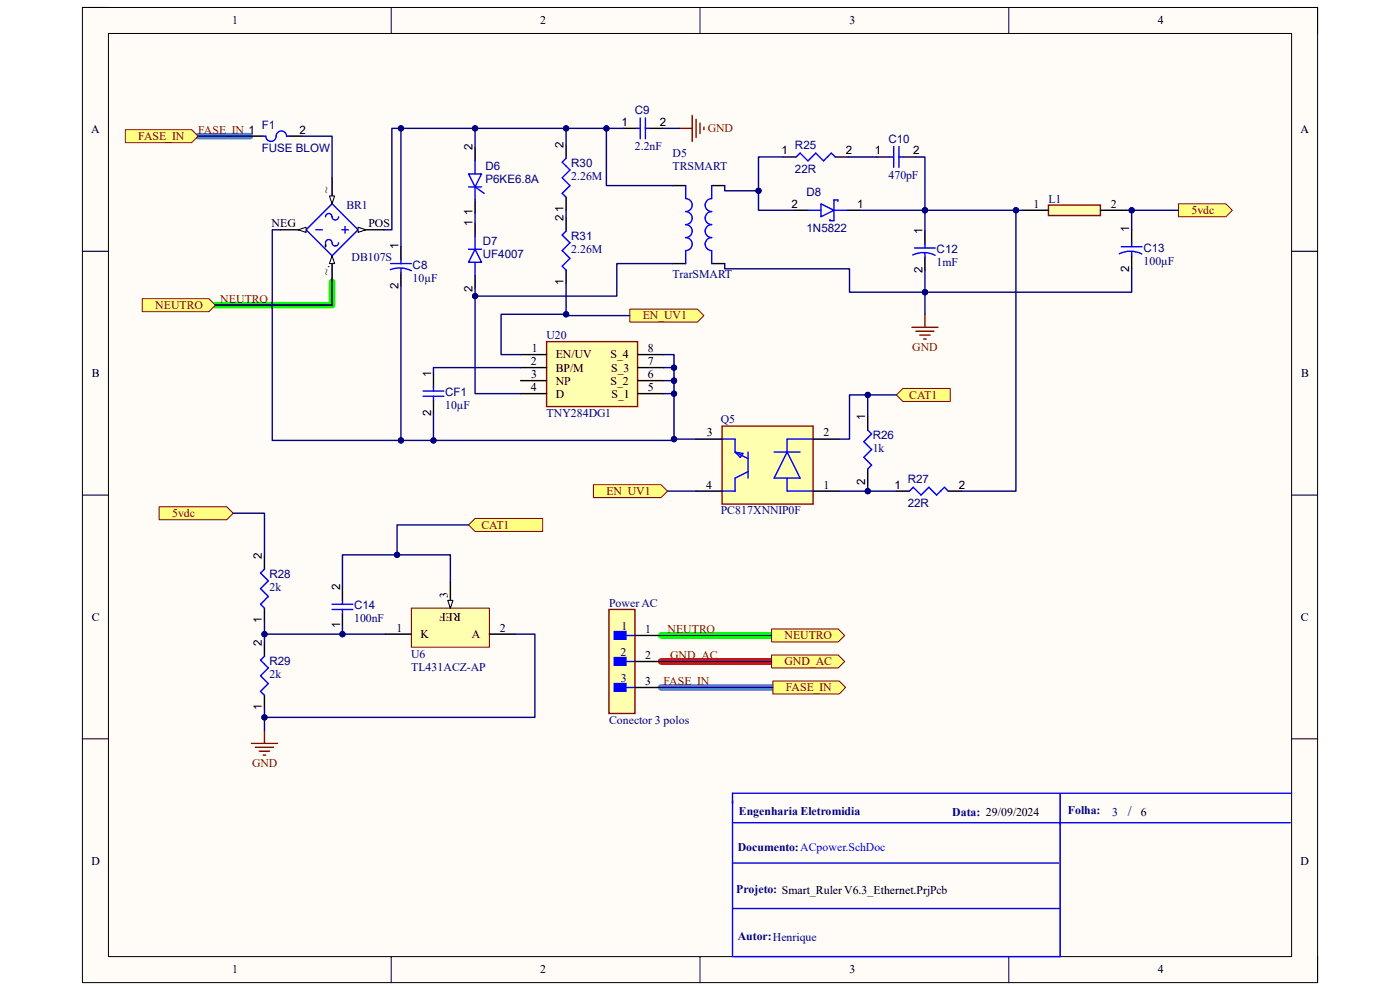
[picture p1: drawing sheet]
<svg xmlns="http://www.w3.org/2000/svg" width="297mm" height="210mm" viewBox="0 0 297 210" stroke-linecap="round" stroke-linejoin="round" font-family="sans-serif">
<path d="M17.5 1.6h262v206.8h-262z" fill-rule="evenodd" fill="#fffcf8"/>
<path d="M17.5 1.6h262v206.8h-262z" fill="none" stroke="#000" stroke-width=".21"/>
<path d="M23 7.1h251v195.8h-251z" fill-rule="evenodd" fill="#fffcf8"/>
<g fill="none" stroke="#000" stroke-width=".21">
<path d="M17.5 1.6h5.5M23 7.1h251v195.8h-251zM83 1.6v5.5M148.5 1.6v5.5M214 1.6v5.5M274 1.6h5.5v5.5M17.5 53.3h5.5M274 53.3h5.5M17.5 105h5.5M274 105h5.5M17.5 156.7h5.5M274 156.7h5.5"/>
<path d="M83 202.9v5.5M148.5 202.9v5.5M214 202.9v5.5M279.5 202.9v5.5"/>
</g>
<path d="M42 28.9h11.1M140.2 145.8h23.8" fill="none" stroke="#4a86e8" stroke-width="1.4"/>
<path d="M70.4 59.8v4.9h-24.7M140.2 134.8h23.5" fill="none" stroke="#0f0" stroke-width="1.4"/>
<path d="M140.2 140.3h23.5" fill="none" stroke="#f00" stroke-width="1.4"/>
<path d="M155.4 174.5h118.3M224.9 168.5v34.4h-69.2M274 168.3h-118.6v34.6M155.4 183.1h69.2M155.4 192.7h69.5" fill="none" stroke="#00f" stroke-width=".3"/>
<path d="M116 72.5h19.3v13.8h-19.3z" fill-rule="evenodd" fill="#ffffb0"/>
<path d="M116 72.5h19.3v13.8h-19.3z" fill="none" stroke="#800000" stroke-width=".3"/>
<path d="M59.4 48.7h5.5M92 79.4v2.7M110.4 75.2h5.6M110.4 78h5.6M135.3 75.2h5.5M135.3 78h5.5M92 84.9v2.7M110.4 80.7h5.6M110.4 83.5h5.6M135.3 80.7h5.5M135.3 83.5h5.5" fill="none" stroke="#000" stroke-width=".3"/>
<path d="M67 48.7h1.4M69.1 46a.73 .73 0 0 1 .8-.7 .73 .73 0 0 1 .6 1 .69 .69 0 0 0 .8 .4 .69 .69 0 0 0 .5-.7M69.1 51.5a.73 .73 0 0 1 .8-.7 .73 .73 0 0 1 .6 1 .69 .69 0 0 0 .8 .4 .69 .69 0 0 0 .5-.7M70.4 43.2l5.6 5.5-5.6 5.6-5.5-5.6zM72.5 48.7h1.4M73.2 48.1v1.3M89.8 83h4.4M89.8 84.1h4.4M92 82.1v.9M92 84.1v.8" fill="none" stroke="#00f" stroke-width=".3"/>
<path d="M63.3 48.7l1.6-.5v1.1z" fill="#f8fcff"/>
<path d="M63.3 48.7l1.6-.5v1.1z" fill="none" stroke="#000" stroke-width=".21"/>
<path d="M70.4 37.7v5.5" fill="none" stroke="#000" stroke-width=".3"/>
<path d="M69.9 41.6h1.1l-.6 1.6z" fill="#f8fcff"/>
<path d="M69.9 41.6h1.1l-.6 1.6z" fill="none" stroke="#000" stroke-width=".21"/>
<path d="M76 48.7h5.5" fill="none" stroke="#000" stroke-width=".3"/>
<path d="M76 48.2l1.6 .5-1.6 .6z" fill="#f8fcff"/>
<path d="M76 48.2l1.6 .5-1.6 .6z" fill="none" stroke="#000" stroke-width=".21"/>
<path d="M70.4 54.3v5.5" fill="none" stroke="#000" stroke-width=".3"/>
<path d="M70.4 54.3l.6 1.6h-1.1z" fill="#f8fcff"/>
<path d="M70.4 54.3l.6 1.6h-1.1z" fill="none" stroke="#000" stroke-width=".21"/>
<path d="M53.1 28.9h2.7M61.3 28.9h2.8M100.8 31.4v2.7M69.1 51.7v.6M85.1 52.3v2.8M85.1 57.8v2.8M100.8 42.4v2.8" fill="none" stroke="#000" stroke-width=".3"/>
<path d="M55.8 28.9h.6a1.15 1.15 0 0 0 1.3 1.1 1.15 1.15 0 0 0 .9-1.5 1.1 1.1 0 0 1 1.3-.7 1.1 1.1 0 0 1 .9 1.1h.5M99.4 36.9h2.8l-1.4 2.7zM99.4 39.6h2.8M100.8 34.1v2.8M82.8 57.2l1.9-.4 1.3 .2 1.3 .4M82.9 55.9h4.4M85.1 55.1v.8M85.1 57v.8M102.7 41l-1.9-1.4v2.8" fill="none" stroke="#00f" stroke-width=".3"/>
<path d="M153.2 90.4h19.3v16.5h-19.3z" fill-rule="evenodd" fill="#ffffb0"/>
<path d="M153.2 90.4h19.3v16.5h-19.3z" fill="none" stroke="#800000" stroke-width=".3"/>
<path d="M153.2 93.2h2.8v2.7M156 95.9l2.7 1.4M156 95.9l1.6 .3-.5 .8zM158.7 95.9v5.5M164.2 95.9h5.5M167 95.9l2.7 5.5h-5.5zM172.5 93.2h-5.5v2.7M158.7 100l-2.7 1.4v2.8h-2.8M167 101.4v2.8h5.5" fill="none" stroke="#00f" stroke-width=".3"/>
<path d="M147.7 93.2h5.5M172.5 93.2h5.5M147.7 104.2h5.5M172.5 104.2h5.5" fill="none" stroke="#000" stroke-width=".3"/>
<path d="M133.6 65.6h14.4l1.3 1.4-1.3 1.3h-14.4z" fill-rule="evenodd" fill="#ffff80"/>
<path d="M133.6 65.6h14.4l1.3 1.4-1.3 1.3h-14.4z" fill="none" stroke="#800000" stroke-width=".21"/>
<path d="M125.9 102.8h14.3l1.4 1.4-1.4 1.4h-14.3z" fill-rule="evenodd" fill="#ffff80"/>
<path d="M125.9 102.8h14.3l1.4 1.4-1.4 1.4h-14.3z" fill="none" stroke="#800000" stroke-width=".21"/>
<path d="M132.2 27.2h2.8M137.7 27.2h2.8M166.2 33.3h2.7M177.2 33.3h2.7M186 33.3h2.8M191.5 33.3h2.8" fill="none" stroke="#000" stroke-width=".3"/>
<path d="M135 27.2h.8M135.8 25v4.4M136.9 27.2h.8M136.9 25v4.4M168.9 33.3l.8-.8 1.7 1.6 1.7-1.6 1.6 1.6 1.7-1.6 .8 .8M188.8 33.3h.8M189.6 31.1v4.4M190.7 33.3h.8M190.7 31.1v4.4" fill="none" stroke="#00f" stroke-width=".3"/>
<path d="M144.1 27.2h2.7M146.8 24.5v5.5M147.7 25.3v3.9M148.5 26.1v2.2M149.3 27v.5" fill="none" stroke="#800000" stroke-width=".3"/>
<path d="M222.4 43.5h11.1v2.2h-11.1z" fill-rule="evenodd" fill="#ffffb0"/>
<path d="M222.4 43.5h11.1v2.2h-11.1zM193.5 69.4h5.5M194.3 70.3h3.9M195.1 71.1h2.2M196 71.9h.5M196.2 66.7v2.7" fill="none" stroke="#800000" stroke-width=".3"/>
<path d="M100.8 47.4v2.7M100.8 58.4v2.8M196.2 49v2.8M196.2 54.5v2.8M216.9 44.6h5.5M233.5 44.6h5.5M240.1 48.7v2.8M240.1 54.3v2.7M184.1 88.5v2.7M184.1 99.5v2.8M190.2 104.2h2.7M201.2 104.2h2.8" fill="none" stroke="#000" stroke-width=".3"/>
<g fill="none" stroke="#00f" stroke-width=".3">
<path d="M99.4 52.9h2.8M100.8 52.9l1.4 2.7h-2.8zM100.8 50.1v2.8M100.8 55.6v2.8M193.6 54.1a5.3 5.3 0 0 1 4.8 .1M194 52.6h4.4M196.2 51.8v.8M196.2 53.7v.8M237.5 53.8a5.3 5.3 0 0 1 4.7 .1M237.9 52.3h4.4M240.1 51.5v.8M240.1 53.4v.9"/>
<path d="M184.1 91.2l.8 .9-1.6 1.6 1.6 1.7-1.6 1.6 1.6 1.7-.8 .8M192.9 104.2l.8-.8 1.7 1.6 1.7-1.6 1.6 1.6 1.7-1.6 .8 .8"/>
</g>
<path d="M190.2 83.8l1.3-1.4h10.1v2.8h-10.1z" fill-rule="evenodd" fill="#ffff80"/>
<path d="M190.2 83.8l1.3-1.4h10.1v2.8h-10.1z" fill="none" stroke="#800000" stroke-width=".21"/>
<path d="M250 43.2h10.1l1.4 1.4-1.4 1.4h-10.1z" fill-rule="evenodd" fill="#ffff80"/>
<path d="M250 43.2h10.1l1.4 1.4-1.4 1.4h-10.1z" fill="none" stroke="#800000" stroke-width=".21"/>
<path d="M56.1 118v2.7M56.1 129v2.8M56.1 136.5v2.7M72.6 124.6v2.8M72.6 130.1v2.8M56.1 147.5v2.8" fill="none" stroke="#000" stroke-width=".3"/>
<path d="M56.1 120.7l-.8 .9 1.6 1.6-1.6 1.7 1.6 1.6-1.6 1.7 .8 .8M56.1 139.2l-.8 .8 1.6 1.7-1.6 1.7 1.6 1.6-1.6 1.7 .8 .8M70.4 129.3h4.5M70.4 128.2h4.5M72.6 127.4v.8M72.6 129.3v.8" fill="none" stroke="#00f" stroke-width=".3"/>
<path d="M53.3 157.7h5.6M54.2 158.5h3.8M55 159.4h2.2M56.1 154.9v2.8M55.8 160.2h.6" fill="none" stroke="#800000" stroke-width=".3"/>
<path d="M87.3 129h16.5v8.3h-16.5z" fill-rule="evenodd" fill="#ffffb0"/>
<path d="M87.3 129h16.5v8.3h-16.5z" fill="none" stroke="#800000" stroke-width=".21"/>
<path d="M95.5 123.5v5.5" fill="none" stroke="#000" stroke-width=".3"/>
<path d="M95 127.4h1.1l-.6 1.6z" fill="#f8fcff"/>
<path d="M95 127.4h1.1l-.6 1.6z" fill="none" stroke="#000" stroke-width=".21"/>
<path d="M81.8 134.5h5.5M103.8 134.5h5.5" fill="none" stroke="#000" stroke-width=".3"/>
<path d="M33.8 107.5h14.3l1.4 1.4-1.4 1.4h-14.3z" fill-rule="evenodd" fill="#ffff80"/>
<path d="M33.8 107.5h14.3l1.4 1.4-1.4 1.4h-14.3z" fill="none" stroke="#800000" stroke-width=".21"/>
<path d="M99.4 111.4l1.4-1.4h14.3v2.7h-14.3z" fill-rule="evenodd" fill="#ffff80"/>
<path d="M99.4 111.4l1.4-1.4h14.3v2.7h-14.3z" fill="none" stroke="#800000" stroke-width=".21"/>
<path d="M168.6 44.6h2.8M179.7 44.6h2.7" fill="none" stroke="#000" stroke-width=".3"/>
<path d="M171.4 44.6h2.8M174.2 43.2l2.7 1.4-2.7 1.4zM176.9 44.6h2.8M177.7 42.7v-.3h-.8v4.4h-.8v-.3" fill="none" stroke="#00f" stroke-width=".3"/>
<path d="M164 144.5h14l1.4 1.3-1.4 1.4h-14z" fill-rule="evenodd" fill="#ffff80"/>
<path d="M164 144.5h14l1.4 1.3-1.4 1.4h-14z" fill="none" stroke="#800000" stroke-width=".21"/>
<path d="M26.6 27.5h14.1l1.3 1.4-1.3 1.4h-14.1z" fill-rule="evenodd" fill="#ffff80"/>
<path d="M26.6 27.5h14.1l1.3 1.4-1.3 1.4h-14.1z" fill="none" stroke="#800000" stroke-width=".21"/>
<path d="M30.2 63.4h14.1l1.4 1.3-1.4 1.4h-14.1z" fill-rule="evenodd" fill="#ffff80"/>
<path d="M30.2 63.4h14.1l1.4 1.3-1.4 1.4h-14.1z" fill="none" stroke="#800000" stroke-width=".21"/>
<path d="M163.7 133.4h14.1l1.4 1.4-1.4 1.4h-14.1z" fill-rule="evenodd" fill="#ffff80"/>
<path d="M163.7 133.4h14.1l1.4 1.4-1.4 1.4h-14.1z" fill="none" stroke="#800000" stroke-width=".21"/>
<path d="M163.7 138.9h14.1l1.4 1.4-1.4 1.4h-14.1z" fill-rule="evenodd" fill="#ffff80"/>
<path d="M163.7 138.9h14.1l1.4 1.4-1.4 1.4h-14.1z" fill="none" stroke="#800000" stroke-width=".21"/>
<path d="M120.1 30.8v2.8M142.7 39.4h2.8M151 39.4h2.7M120.1 41.9v2.7M120.1 46.3v2.7M120.1 57.3v2.8M142.7 55.9h2.8M151 55.9h2.7" fill="none" stroke="#000" stroke-width=".3"/>
<path d="M120.1 33.6l-.8 .8 1.6 1.7-1.6 1.6 1.6 1.7-1.6 1.6 .8 .9M145.5 39.4v2.7a1.38 1.38 0 0 1 1.3 1.4 1.38 1.38 0 0 1-1.3 1.4 1.38 1.38 0 0 1 1.3 1.4 1.38 1.38 0 0 1-1.3 1.3 1.38 1.38 0 0 1 1.3 1.4 1.38 1.38 0 0 1-1.3 1.4 1.38 1.38 0 0 1 1.3 1.4 1.38 1.38 0 0 1-1.3 1.4v2.7M151 39.4v2.7a1.38 1.38 0 0 0-1.4 1.4 1.38 1.38 0 0 0 1.4 1.4 1.38 1.38 0 0 0-1.4 1.4 1.38 1.38 0 0 0 1.4 1.3 1.38 1.38 0 0 0-1.4 1.4 1.38 1.38 0 0 0 1.4 1.4 1.38 1.38 0 0 0-1.4 1.4 1.38 1.38 0 0 0 1.4 1.4v2.7M120.1 49l-.8 .9 1.6 1.6-1.6 1.7 1.6 1.6-1.6 1.7 .8 .8" fill="none" stroke="#00f" stroke-width=".3"/>
<path d="M129.2 129.3h5.5v22.1h-5.5z" fill-rule="evenodd" fill="#ffffb0"/>
<path d="M129.2 129.3h5.5v22.1h-5.5z" fill="none" stroke="#800000" stroke-width=".3"/>
<path d="M130.3 134h2.5v1.6h-2.5z" fill-rule="evenodd" fill="#00f"/>
<path d="M130.3 134h2.5v1.6h-2.5zM132.8 134.8h1.9" fill="none" stroke="#00f" stroke-width=".3"/>
<path d="M130.3 139.5h2.5v1.6h-2.5z" fill-rule="evenodd" fill="#00f"/>
<path d="M130.3 139.5h2.5v1.6h-2.5zM132.8 140.3h1.9" fill="none" stroke="#00f" stroke-width=".3"/>
<path d="M130.3 145h2.5v1.7h-2.5z" fill-rule="evenodd" fill="#00f"/>
<path d="M130.3 145h2.5v1.7h-2.5zM132.8 145.8h1.9" fill="none" stroke="#00f" stroke-width=".3"/>
<path d="M134.7 134.8h5.5M134.7 140.3h5.5M134.7 145.8h5.5" fill="none" stroke="#000" stroke-width=".3"/>
<path d="M110.4 78h-18.4v1.4M140.8 78h2.2" fill="none" stroke="#000080" stroke-width=".3"/>
<circle cx="143" cy="78" r=".55" fill="#000080"/>
<circle cx="143" cy="78" r=".55" fill="none" stroke="#000080" stroke-width=".21"/>
<path d="M140.8 80.7h2.2" fill="none" stroke="#000080" stroke-width=".3"/>
<circle cx="143" cy="80.7" r=".55" fill="#000080"/>
<circle cx="143" cy="80.7" r=".55" fill="none" stroke="#000080" stroke-width=".21"/>
<path d="M140.8 75.2h2.2v5.5" fill="none" stroke="#000080" stroke-width=".3"/>
<circle cx="143" cy="80.7" r=".55" fill="#000080"/>
<circle cx="143" cy="80.7" r=".55" fill="none" stroke="#000080" stroke-width=".21"/>
<circle cx="143" cy="78" r=".55" fill="#000080"/>
<circle cx="143" cy="78" r=".55" fill="none" stroke="#000080" stroke-width=".21"/>
<path d="M143 80.7v2.8h-2.2" fill="none" stroke="#000080" stroke-width=".3"/>
<circle cx="143" cy="83.5" r=".55" fill="#000080"/>
<circle cx="143" cy="83.5" r=".55" fill="none" stroke="#000080" stroke-width=".21"/>
<circle cx="143" cy="80.7" r=".55" fill="#000080"/>
<circle cx="143" cy="80.7" r=".55" fill="none" stroke="#000080" stroke-width=".21"/>
<path d="M42 28.9h11.1M64.1 28.9h6.3v8.8M120.1 30.8v-3.6h-19.3v4.2M100.8 45.2v2.2M120.1 44.6v1.7" fill="none" stroke="#000080" stroke-width=".3"/>
<circle cx="100.8" cy="27.2" r=".55" fill="#000080"/>
<circle cx="100.8" cy="27.2" r=".55" fill="none" stroke="#000080" stroke-width=".21"/>
<circle cx="120.1" cy="27.2" r=".55" fill="#000080"/>
<circle cx="120.1" cy="27.2" r=".55" fill="none" stroke="#000080" stroke-width=".21"/>
<path d="M100.8 27.2h-15.7v25.1" fill="none" stroke="#000080" stroke-width=".3"/>
<circle cx="85.1" cy="27.2" r=".55" fill="#000080"/>
<circle cx="85.1" cy="27.2" r=".55" fill="none" stroke="#000080" stroke-width=".21"/>
<circle cx="100.8" cy="27.2" r=".55" fill="#000080"/>
<circle cx="100.8" cy="27.2" r=".55" fill="none" stroke="#000080" stroke-width=".21"/>
<path d="M120.1 60.1v6.6h-13.8v8.5h4.1" fill="none" stroke="#000080" stroke-width=".3"/>
<circle cx="120.1" cy="66.7" r=".55" fill="#000080"/>
<circle cx="120.1" cy="66.7" r=".55" fill="none" stroke="#000080" stroke-width=".21"/>
<path d="M120.1 66.7v.3h13.5" fill="none" stroke="#000080" stroke-width=".3"/>
<circle cx="120.1" cy="66.7" r=".55" fill="#000080"/>
<circle cx="120.1" cy="66.7" r=".55" fill="none" stroke="#000080" stroke-width=".21"/>
<path d="M143 83.5v9.9h-51v-5.8" fill="none" stroke="#000080" stroke-width=".3"/>
<circle cx="92" cy="93.4" r=".55" fill="#000080"/>
<circle cx="92" cy="93.4" r=".55" fill="none" stroke="#000080" stroke-width=".21"/>
<circle cx="143" cy="93.2" r=".55" fill="#000080"/>
<circle cx="143" cy="93.2" r=".55" fill="none" stroke="#000080" stroke-width=".21"/>
<circle cx="143" cy="83.5" r=".55" fill="#000080"/>
<circle cx="143" cy="83.5" r=".55" fill="none" stroke="#000080" stroke-width=".21"/>
<path d="M143 93.2h4.7" fill="none" stroke="#000080" stroke-width=".3"/>
<circle cx="143" cy="93.2" r=".55" fill="#000080"/>
<circle cx="143" cy="93.2" r=".55" fill="none" stroke="#000080" stroke-width=".21"/>
<path d="M120.1 27.2h12.1M141.6 104.2h6.1" fill="none" stroke="#000080" stroke-width=".3"/>
<circle cx="120.1" cy="27.2" r=".55" fill="#000080"/>
<circle cx="120.1" cy="27.2" r=".55" fill="none" stroke="#000080" stroke-width=".21"/>
<circle cx="128.6" cy="27.2" r=".55" fill="#000080"/>
<circle cx="128.6" cy="27.2" r=".55" fill="none" stroke="#000080" stroke-width=".21"/>
<path d="M128.6 27.2v12.2h14.1" fill="none" stroke="#000080" stroke-width=".3"/>
<circle cx="128.6" cy="27.2" r=".55" fill="#000080"/>
<circle cx="128.6" cy="27.2" r=".55" fill="none" stroke="#000080" stroke-width=".21"/>
<path d="M85.1 27.2h-2v21.5h-1.6M140.5 27.2h3.6" fill="none" stroke="#000080" stroke-width=".3"/>
<circle cx="85.1" cy="27.2" r=".55" fill="#000080"/>
<circle cx="85.1" cy="27.2" r=".55" fill="none" stroke="#000080" stroke-width=".21"/>
<path d="M166.2 33.3h-5.3v7.2h-7.2v-1.1M179.9 33.3h6.1" fill="none" stroke="#000080" stroke-width=".3"/>
<circle cx="160.9" cy="40.5" r=".55" fill="#000080"/>
<circle cx="160.9" cy="40.5" r=".55" fill="none" stroke="#000080" stroke-width=".21"/>
<path d="M239 44.6h1.1v4.1" fill="none" stroke="#000080" stroke-width=".3"/>
<circle cx="240.1" cy="44.6" r=".55" fill="#000080"/>
<circle cx="240.1" cy="44.6" r=".55" fill="none" stroke="#000080" stroke-width=".21"/>
<path d="M196.2 44.6v4.4" fill="none" stroke="#000080" stroke-width=".3"/>
<circle cx="196.2" cy="44.6" r=".55" fill="#000080"/>
<circle cx="196.2" cy="44.6" r=".55" fill="none" stroke="#000080" stroke-width=".21"/>
<path d="M142.7 55.9h-11.8v6.9h-30.1v-1.6" fill="none" stroke="#000080" stroke-width=".3"/>
<circle cx="100.8" cy="62.8" r=".55" fill="#000080"/>
<circle cx="100.8" cy="62.8" r=".55" fill="none" stroke="#000080" stroke-width=".21"/>
<path d="M100.8 62.8v20.7h9.6" fill="none" stroke="#000080" stroke-width=".3"/>
<circle cx="100.8" cy="62.8" r=".55" fill="#000080"/>
<circle cx="100.8" cy="62.8" r=".55" fill="none" stroke="#000080" stroke-width=".21"/>
<path d="M215.5 44.6v59.6h-11.5" fill="none" stroke="#000080" stroke-width=".3"/>
<circle cx="215.5" cy="44.6" r=".55" fill="#000080"/>
<circle cx="215.5" cy="44.6" r=".55" fill="none" stroke="#000080" stroke-width=".21"/>
<path d="M196.2 62v4.7" fill="none" stroke="#000080" stroke-width=".3"/>
<circle cx="196.2" cy="62" r=".55" fill="#000080"/>
<circle cx="196.2" cy="62" r=".55" fill="none" stroke="#000080" stroke-width=".21"/>
<path d="M196.2 57.3v4.7" fill="none" stroke="#000080" stroke-width=".3"/>
<circle cx="196.2" cy="62" r=".55" fill="#000080"/>
<circle cx="196.2" cy="62" r=".55" fill="none" stroke="#000080" stroke-width=".21"/>
<path d="M153.7 55.9v1.1h26.5v5h59.9v-5" fill="none" stroke="#000080" stroke-width=".3"/>
<circle cx="196.2" cy="62" r=".55" fill="#000080"/>
<circle cx="196.2" cy="62" r=".55" fill="none" stroke="#000080" stroke-width=".21"/>
<path d="M194.3 33.3h1.9v11.3h20.7" fill="none" stroke="#000080" stroke-width=".3"/>
<circle cx="215.5" cy="44.6" r=".55" fill="#000080"/>
<circle cx="215.5" cy="44.6" r=".55" fill="none" stroke="#000080" stroke-width=".21"/>
<circle cx="196.2" cy="44.6" r=".55" fill="#000080"/>
<circle cx="196.2" cy="44.6" r=".55" fill="none" stroke="#000080" stroke-width=".21"/>
<path d="M184.1 102.3v1.9h-6.1" fill="none" stroke="#000080" stroke-width=".3"/>
<circle cx="184.1" cy="104.2" r=".55" fill="#000080"/>
<circle cx="184.1" cy="104.2" r=".55" fill="none" stroke="#000080" stroke-width=".21"/>
<path d="M184.1 104.2h6.1" fill="none" stroke="#000080" stroke-width=".3"/>
<circle cx="184.1" cy="104.2" r=".55" fill="#000080"/>
<circle cx="184.1" cy="104.2" r=".55" fill="none" stroke="#000080" stroke-width=".21"/>
<path d="M184.1 88.5v-4.7h-3.9v9.4h-2.2" fill="none" stroke="#000080" stroke-width=".3"/>
<circle cx="184.1" cy="83.8" r=".55" fill="#000080"/>
<circle cx="184.1" cy="83.8" r=".55" fill="none" stroke="#000080" stroke-width=".21"/>
<path d="M184.1 83.8h6.1" fill="none" stroke="#000080" stroke-width=".3"/>
<circle cx="184.1" cy="83.8" r=".55" fill="#000080"/>
<circle cx="184.1" cy="83.8" r=".55" fill="none" stroke="#000080" stroke-width=".21"/>
<path d="M240.1 44.6h9.9" fill="none" stroke="#000080" stroke-width=".3"/>
<circle cx="240.1" cy="44.6" r=".55" fill="#000080"/>
<circle cx="240.1" cy="44.6" r=".55" fill="none" stroke="#000080" stroke-width=".21"/>
<path d="M56.1 134.5h16.5" fill="none" stroke="#000080" stroke-width=".3"/>
<circle cx="72.7" cy="134.5" r=".55" fill="#000080"/>
<circle cx="72.7" cy="134.5" r=".55" fill="none" stroke="#000080" stroke-width=".21"/>
<circle cx="56.1" cy="134.5" r=".55" fill="#000080"/>
<circle cx="56.1" cy="134.5" r=".55" fill="none" stroke="#000080" stroke-width=".21"/>
<path d="M72.6 132.9v1.6h9.2" fill="none" stroke="#000080" stroke-width=".3"/>
<circle cx="72.7" cy="134.5" r=".55" fill="#000080"/>
<circle cx="72.7" cy="134.5" r=".55" fill="none" stroke="#000080" stroke-width=".21"/>
<path d="M56.1 150.3v1.9" fill="none" stroke="#000080" stroke-width=".3"/>
<circle cx="56.1" cy="152.2" r=".55" fill="#000080"/>
<circle cx="56.1" cy="152.2" r=".55" fill="none" stroke="#000080" stroke-width=".21"/>
<path d="M95.5 123.5v-5.8h-22.9v6.9" fill="none" stroke="#000080" stroke-width=".3"/>
<circle cx="84.2" cy="117.7" r=".55" fill="#000080"/>
<circle cx="84.2" cy="117.7" r=".55" fill="none" stroke="#000080" stroke-width=".21"/>
<path d="M49.5 108.9h6.6v9.1M109.3 134.5h4.2v17.7h-57.4v2.7" fill="none" stroke="#000080" stroke-width=".3"/>
<circle cx="56.1" cy="152.2" r=".55" fill="#000080"/>
<circle cx="56.1" cy="152.2" r=".55" fill="none" stroke="#000080" stroke-width=".21"/>
<path d="M56.1 131.8v4.7" fill="none" stroke="#000080" stroke-width=".3"/>
<circle cx="56.1" cy="134.5" r=".55" fill="#000080"/>
<circle cx="56.1" cy="134.5" r=".55" fill="none" stroke="#000080" stroke-width=".21"/>
<path d="M99.4 111.4h-15.2v6.3" fill="none" stroke="#000080" stroke-width=".3"/>
<circle cx="84.2" cy="117.7" r=".55" fill="#000080"/>
<circle cx="84.2" cy="117.7" r=".55" fill="none" stroke="#000080" stroke-width=".21"/>
<path d="M182.4 44.6h13.8" fill="none" stroke="#000080" stroke-width=".3"/>
<circle cx="196.2" cy="44.6" r=".55" fill="#000080"/>
<circle cx="196.2" cy="44.6" r=".55" fill="none" stroke="#000080" stroke-width=".21"/>
<path d="M160.9 40.5v4.1h7.7" fill="none" stroke="#000080" stroke-width=".3"/>
<circle cx="160.9" cy="40.5" r=".55" fill="#000080"/>
<circle cx="160.9" cy="40.5" r=".55" fill="none" stroke="#000080" stroke-width=".21"/>
<path d="M59.4 48.7h-1.6v44.7h34.2" fill="none" stroke="#000080" stroke-width=".3"/>
<circle cx="85.1" cy="93.4" r=".55" fill="#000080"/>
<circle cx="85.1" cy="93.4" r=".55" fill="none" stroke="#000080" stroke-width=".21"/>
<circle cx="92" cy="93.4" r=".55" fill="#000080"/>
<circle cx="92" cy="93.4" r=".55" fill="none" stroke="#000080" stroke-width=".21"/>
<path d="M85.1 60.6v32.8" fill="none" stroke="#000080" stroke-width=".3"/>
<circle cx="85.1" cy="93.4" r=".55" fill="#000080"/>
<circle cx="85.1" cy="93.4" r=".55" fill="none" stroke="#000080" stroke-width=".21"/>
<path d="M70.4 59.8v4.9h-24.7M140.2 134.8h23.5M140.2 145.8h23.8M140.2 140.3h23.5" fill="none" stroke="#000080" stroke-width=".3"/>
<text font-size="3" fill="#000080" x="239.3" y="173">/</text>
<g font-size="2.5">
<text x="49.3" y="5.2">1</text>
<text x="114.6" y="5.2">2</text>
<text x="180.2" y="5.2">3</text>
<text x="245.6" y="5.2">4</text>
<text x="19.3" y="28.3">A</text>
<text x="63.5" y="28.4">2</text>
<text x="131.9" y="26.7">1</text>
<text x="140" y="26.7">2</text>
<text x="275.9" y="28.3">A</text>
<text x="100.2" y="31.9" transform="rotate(-90 100.2 31.9)">2</text>
<text x="119.5" y="31.4" transform="rotate(-90 119.5 31.4)">2</text>
<text x="165.8" y="32.8">1</text>
<text x="179.4" y="32.8">2</text>
<text x="185.6" y="32.8">1</text>
<text x="193.7" y="32.8">2</text>
<text x="69.9" y="41" transform="rotate(-90 69.9 41)">~</text>
<text x="100.2" y="47.9" transform="rotate(-90 100.2 47.9)">1</text>
<text x="100.2" y="45.5" transform="rotate(-90 100.2 45.5)">1</text>
<text x="119.5" y="46.8" transform="rotate(-90 119.5 46.8)">2</text>
<text x="119.5" y="45" transform="rotate(-90 119.5 45)">1</text>
<text x="167.9" y="44.1">2</text>
<text x="181.9" y="44.1">1</text>
<text x="219.3" y="44.1">1</text>
<text x="235.7" y="44.1">2</text>
<text x="57.6" y="48.2">NEG</text>
<text x="71.3" y="52.3" transform="rotate(-90 71.3 52.3)">.</text>
<text x="78.1" y="48.2">POS</text>
<text x="84.5" y="52.9" transform="rotate(-90 84.5 52.9)">1</text>
<text x="195.7" y="49.6" transform="rotate(-90 195.7 49.6)">1</text>
<text x="239.6" y="49.3" transform="rotate(-90 239.6 49.3)">1</text>
<text x="69.9" y="58.3" transform="rotate(-90 69.9 58.3)">~.</text>
<text x="195.7" y="58" transform="rotate(-90 195.7 58)">2</text>
<text x="239.6" y="57.7" transform="rotate(-90 239.6 57.7)">2</text>
<text x="84.5" y="61.3" transform="rotate(-90 84.5 61.3)">2</text>
<text x="100.2" y="61.8" transform="rotate(-90 100.2 61.8)">2</text>
<text x="119.5" y="60.4" transform="rotate(-90 119.5 60.4)">1</text>
<text x="112.6" y="77.4">2</text>
<text x="112.8" y="74.7">1</text>
<text x="117.9" y="76">EN/UV</text>
<text x="129.5" y="76">S_4</text>
<text x="137.5" y="74.7">8</text>
<text x="137.5" y="77.4">7</text>
<text x="19.5" y="80">B</text>
<text x="91.4" y="79.9" transform="rotate(-90 91.4 79.9)">1</text>
<text x="112.6" y="82.9">4</text>
<text x="112.7" y="80.2">3</text>
<text x="117.9" y="78.8">BP/M</text>
<text x="117.9" y="81.6">NP</text>
<text x="129.5" y="81.6">S_2</text>
<text x="129.7" y="78.8">S_3</text>
<text x="137.5" y="80.2">6</text>
<text x="137.5" y="82.9">5</text>
<text x="276" y="80">B</text>
<text x="91.4" y="88.3" transform="rotate(-90 91.4 88.3)">2</text>
<text x="117.9" y="84.3">D</text>
<text x="129.8" y="84.3">S_1</text>
<text x="183.6" y="89" transform="rotate(-90 183.6 89)">1</text>
<text x="149.9" y="92.6">3</text>
<text x="174.7" y="92.6">2</text>
<text x="149.8" y="103.6">4</text>
<text x="174.7" y="103.6">1</text>
<text x="183.6" y="103" transform="rotate(-90 183.6 103)">2</text>
<text x="189.8" y="103.6">1</text>
<text x="203.4" y="103.6">2</text>
<text x="55.6" y="118.5" transform="rotate(-90 55.6 118.5)">2</text>
<text x="72.1" y="125.1" transform="rotate(-90 72.1 125.1)">2</text>
<text x="19.5" y="131.7">C</text>
<text x="95" y="126.8" transform="rotate(-90 95 126.8)">3</text>
<text x="97.7" y="130.1" transform="rotate(-180 97.7 130.1)">REF</text>
<text x="276" y="131.7">C</text>
<text x="55.6" y="137" transform="rotate(-90 55.6 137)">2</text>
<text x="55.6" y="132.1" transform="rotate(-90 55.6 132.1)">1</text>
<text x="72.1" y="133.2" transform="rotate(-90 72.1 133.2)">1</text>
<text x="84.1" y="134">1</text>
<text x="89.2" y="135.3">K</text>
<text x="100.1" y="135.3">A</text>
<text x="106" y="134">2</text>
<text x="136.9" y="134.2">1</text>
<text x="136.9" y="139.8">2</text>
<text x="136.9" y="145.3">3</text>
<text x="55.6" y="150.6" transform="rotate(-90 55.6 150.6)">1</text>
<text x="242" y="173.1">6</text>
<text x="19.4" y="183.4">D</text>
<text x="275.9" y="183.4">D</text>
<text x="49.3" y="206.5">1</text>
<text x="114.6" y="206.5">2</text>
<text x="180.2" y="206.5">3</text>
<text x="245.6" y="206.5">4</text>
</g>
<g font-size="2.5" fill="#800000">
<text x="29.3" y="29.7">FASE_IN</text>
<text x="42" y="28.3">FASE_IN 1</text>
<text x="150.2" y="28.1">GND</text>
<text x="252.8" y="45.4">5vdc</text>
<text x="32.9" y="65.6">NEUTRO</text>
<text x="46.7" y="64.2">NEUTRO</text>
<text x="136.4" y="67.8">EN_UV1</text>
<text x="193.5" y="74.4">GND</text>
<text x="192.9" y="84.6">CAT1</text>
<text x="128.7" y="105">EN_UV1</text>
<text x="36.5" y="109.7">5vdc</text>
<text x="102.2" y="112.2">CAT1</text>
<text x="141.6" y="134.2">NEUTRO</text>
<text x="166.4" y="135.6">NEUTRO</text>
<text x="142.2" y="139.8">GND_AC</text>
<text x="166.4" y="141.1">GND_AC</text>
<text x="140.8" y="145.3">FASE_IN</text>
<text x="166.7" y="146.6">FASE_IN</text>
<text x="53.5" y="162.6">GND</text>
</g>
<g font-size="2.5" fill="#000080">
<text x="55.5" y="27.3">F1</text>
<text x="134.7" y="24.2">C9</text>
<text x="55.5" y="32.2">FUSE BLOW</text>
<text x="121.2" y="35.5">R30</text>
<text x="134.7" y="31.9">2.2nF</text>
<text x="142.7" y="33.3">D5</text>
<text x="168.7" y="31.7">R25</text>
<text x="188.5" y="30.3">C10</text>
<text x="103" y="36.1">D6</text>
<text x="103" y="38.8">P6KE6.8A</text>
<text x="121.2" y="38.3">2.26M</text>
<text x="142.7" y="36.1">TRSMART</text>
<text x="168.7" y="36.6">22R</text>
<text x="171.1" y="41.6">D8</text>
<text x="188.5" y="38">470pF</text>
<text x="73.5" y="44.3">BR1</text>
<text x="222.4" y="43">L1</text>
<text x="102.4" y="52.1">D7</text>
<text x="121.2" y="53.7">2.26M</text>
<text x="121.2" y="51">R31</text>
<text x="171.1" y="49.3">1N5822</text>
<text x="198.7" y="53.7">C12</text>
<text x="242.6" y="53.5">C13</text>
<text x="74.6" y="55.4">DB107S</text>
<text x="87.5" y="59.8">10µF</text>
<text x="87.5" y="57">C8</text>
<text x="102.4" y="54.8">UF4007</text>
<text x="142.7" y="58.9">TrarSMART</text>
<text x="198.7" y="56.5">1mF</text>
<text x="242.6" y="56.2">100µF</text>
<text x="116" y="71.9">U20</text>
<text x="94.4" y="86.8">10µF</text>
<text x="94.4" y="84.1">CF1</text>
<text x="116" y="88.5">TNY284DG1</text>
<text x="152.9" y="89.8">Q5</text>
<text x="185.2" y="95.9">1k</text>
<text x="185.2" y="93.2">R26</text>
<text x="192.6" y="102.5">R27</text>
<text x="192.6" y="107.5">22R</text>
<text x="152.9" y="109.1">PC817XNNIP0F</text>
<text x="57.2" y="125.4">2k</text>
<text x="57.2" y="122.7">R28</text>
<text x="75.1" y="129.3">C14</text>
<text x="129.2" y="128.7">Power AC</text>
<text x="75.1" y="132">100nF</text>
<text x="131.8" y="133.7">1</text>
<text x="57.2" y="143.9">2k</text>
<text x="57.2" y="141.1">R29</text>
<text x="87.2" y="139.5">U6</text>
<text x="87.2" y="142.2">TL431ACZ-AP</text>
<text x="131.7" y="139.2">2</text>
<text x="131.7" y="144.7">3</text>
<text x="129.2" y="153.5">Conector 3 polos</text>
<text x="156.8" y="172.8">Engenharia Eletromidia</text>
<text x="202" y="173.1">Data: 29/09/2024</text>
<text x="226.6" y="172.6">Folha:</text>
<text x="235.9" y="173.1">3</text>
<text x="156.5" y="180.6">Documento:ACpower.SchDoc</text>
<text x="156.2" y="189.4">Projeto: Smart_Ruler V6.3_Ethernet.PrjPcb</text>
<text x="156.5" y="199.3">Autor:Henrique</text>
</g>
</svg>
